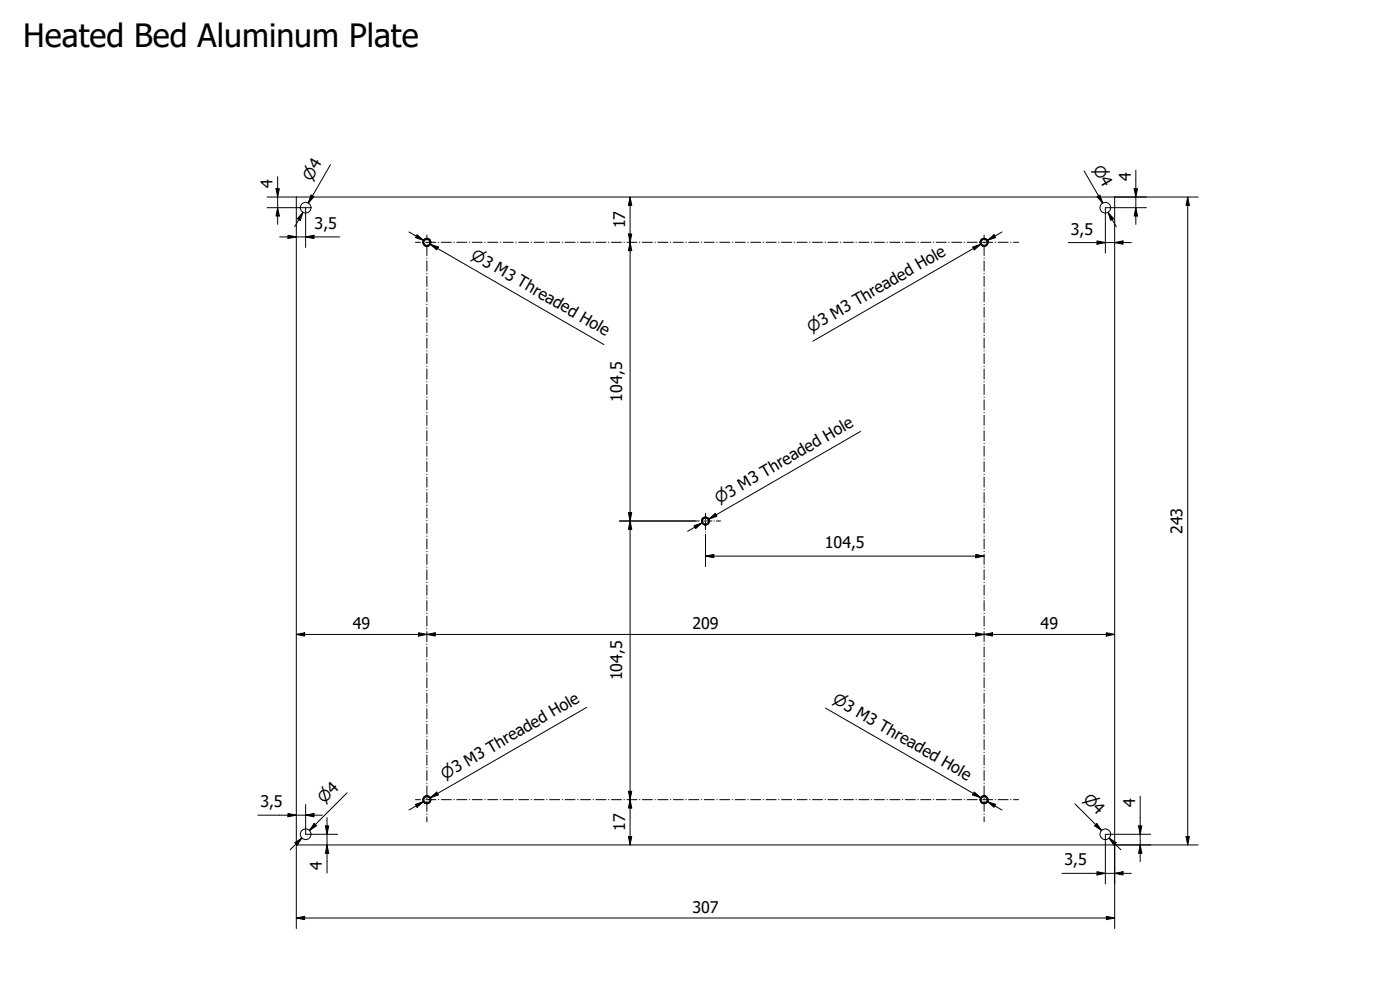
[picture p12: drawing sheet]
<svg xmlns="http://www.w3.org/2000/svg" width="420mm" height="297mm" viewBox="0 0 420 297" stroke-linecap="round" stroke-linejoin="round" font-family="sans-serif">
<!-- layer: Visible (ISO) -->
<g fill="none" stroke="#000" stroke-width=".3">
<path d="M89 59.1h245.5v194.4h-245.5zM128.1 71.8a.9 .9 0 0 0-.8 1.4 .9 .9 0 0 0 1.6 0 .9 .9 0 0 0-.7-1.4M128.1 71.8a1.05 1.05 0 0 0-.9 1.6 1.05 1.05 0 0 0 1.8 0 1.05 1.05 0 0 0-.8-1.6M128.2 71.8h-.1M295.3 71.8a.9 .9 0 0 0-.7 1.4 .9 .9 0 0 0 1.5 0 .9 .9 0 0 0-.7-1.4M295.3 71.8a1.05 1.05 0 0 0-.9 1.6 1.05 1.05 0 0 0 1.8 0 1.05 1.05 0 0 0-.8-1.6M295.4 71.8h-.1M211.7 155.4a1.05 1.05 0 0 0-.9 1.6 1.05 1.05 0 0 0 1.8 0 1.05 1.05 0 0 0-.8-1.6M211.8 155.4a.9 .9 0 0 1 .8 1.3 .9 .9 0 0 1-1.6 .1 .9 .9 0 0 1 .7-1.4M211.8 155.4h-.1M128.1 239a1.05 1.05 0 0 0-.9 1.6 1.05 1.05 0 0 0 1.8 0 1.05 1.05 0 0 0-.8-1.6M128.2 239a.9 .9 0 0 1 .8 1.4 .9 .9 0 0 1-1.6 0 .9 .9 0 0 1 .7-1.4"/>
<path d="M128.2 239h-.1M295.3 239a1.05 1.05 0 0 0-.9 1.6 1.05 1.05 0 0 0 1.8 0 1.05 1.05 0 0 0-.8-1.6M295.4 239a.9 .9 0 0 1 .8 1.4 .9 .9 0 0 1-1.6 0 .9 .9 0 0 1 .7-1.4M295.4 239h-.1"/>
<circle cx="91.7" cy="62.3" r="1.6"/>
<circle cx="128.1" cy="72.7" r="1.2"/>
<circle cx="295.3" cy="72.7" r="1.2"/>
<circle cx="331.7" cy="62.3" r="1.6"/>
<circle cx="211.7" cy="156.3" r="1.2"/>
<circle cx="128.1" cy="239.9" r="1.2"/>
<circle cx="295.3" cy="239.9" r="1.2"/>
<circle cx="91.7" cy="250.3" r="1.6"/>
<circle cx="331.7" cy="250.3" r="1.6"/>
</g>
<!-- layer: Sketch Geometry (ISO) -->
<g fill="none" stroke="#000" stroke-width=".3">
<path d="M124.7 72.7h1.5M126.9 72.7h.2M127.8 72.7h3M128.1 70.5v1.5M128.1 72.8v.1M128.1 73.7v3M128.1 77.4v.1M128.1 78.3v3M131.6 72.7h.1M132.4 72.7h3.1M136.2 72.7h.1M137.1 72.7h3"/>
<path d="M140.8 72.7h.2M141.7 72.7h3M145.5 72.7h.1M146.4 72.7h3M150.1 72.7h.2M151 72.7h3M154.8 72.7h.1M155.7 72.7h3M159.4 72.7h.1M160.3 72.7h3M164.1 72.7h.1M164.9 72.7h3"/>
<path d="M168.7 72.7h.1M169.6 72.7h3M173.3 72.7h.2M174.2 72.7h3M178 72.7h.1M178.9 72.7h3M182.6 72.7h.1M183.5 72.7h3M187.3 72.7h.1M188.1 72.7h3.1M191.9 72.7h.1M192.8 72.7h3"/>
<path d="M196.5 72.7h.2M197.4 72.7h3M201.2 72.7h.1M202.1 72.7h3M205.8 72.7h.2M206.7 72.7h3M210.5 72.7h.1M211.3 72.7h3.1M215.1 72.7h.1M216 72.7h3M219.8 72.7h.1M220.6 72.7h3"/>
<path d="M224.4 72.7h.1M225.3 72.7h3M229 72.7h.2M229.9 72.7h3M233.7 72.7h.1M234.6 72.7h3M238.3 72.7h.1M239.2 72.7h3M243 72.7h.1M243.8 72.7h3.1M247.6 72.7h.1M248.5 72.7h3"/>
<path d="M252.2 72.7h.2M253.1 72.7h3M256.9 72.7h.1M257.8 72.7h3M261.5 72.7h.2M262.4 72.7h3M266.2 72.7h.1M267 72.7h3.1M270.8 72.7h.1M271.7 72.7h3M275.5 72.7h.1M276.3 72.7h3"/>
<path d="M280.1 72.7h.1M281 72.7h3M284.7 72.7h.2M285.6 72.7h3M289.4 72.7h.1M290.3 72.7h3M294 72.7h.1M294.9 72.7h3M295.3 70.5v1.5M295.3 72.8v.1M295.3 73.7v3M295.3 77.4v.1"/>
<path d="M295.3 78.3v3M298.7 72.7h.1M299.5 72.7h3.1M303.3 72.7h.1M304.2 72.7h1.5M128.1 82v.2M128.1 82.9v3M128.1 86.7v.1M128.1 87.6v3M128.1 91.3v.1M128.1 92.2v3M128.1 96v.1"/>
<path d="M128.1 96.8v3M295.3 82v.2M295.3 82.9v3M295.3 86.7v.1M295.3 87.6v3M295.3 91.3v.1M295.3 92.2v3M295.3 96v.1M295.3 96.8v3M128.1 100.6v.1M128.1 101.5v3M128.1 105.2v.1"/>
<path d="M128.1 106.1v3M128.1 109.8v.2M128.1 110.7v3M128.1 114.5v.1M128.1 115.4v3M128.1 119.1v.1M128.1 120v3M295.3 100.6v.1M295.3 101.5v3M295.3 105.2v.1M295.3 106.1v3M295.3 109.8v.2"/>
<path d="M295.3 110.7v3M295.3 114.5v.1M295.3 115.4v3M295.3 119.1v.1M295.3 120v3M128.1 123.7v.2M128.1 124.6v3M128.1 128.4v.1M128.1 129.3v3M128.1 133v.1M128.1 133.9v3M128.1 137.6v.2"/>
<path d="M128.1 138.5v3M295.3 123.7v.2M295.3 124.6v3M295.3 128.4v.1M295.3 129.3v3M295.3 133v.1M295.3 133.9v3M295.3 137.6v.2M295.3 138.5v3M128.1 142.3v.1M128.1 143.2v3M128.1 146.9v.1"/>
<path d="M128.1 147.8v3M128.1 151.5v.2M128.1 152.4v3M128.1 156.2v.1M128.1 157.1v3M208.6 156.3h1.3M210.5 156.3h.1M211.2 156.3h2.5M211.7 154v1.2M211.7 155.8v.1M211.7 156.6v2.4M211.7 159.6v.1"/>
<path d="M214.3 156.3h.1M215 156.3h1.2M295.3 142.3v.1M295.3 143.2v3M295.3 146.9v.1M295.3 147.8v3M295.3 151.5v.2M295.3 152.4v3M295.3 156.2v.1M295.3 157.1v3M128.1 160.8v.1M128.1 161.7v3"/>
<path d="M128.1 165.4v.2M128.1 166.3v3M128.1 170.1v.1M128.1 171v3M128.1 174.7v.1M128.1 175.6v3M128.1 179.3v.2M211.7 160.3v1.2M295.3 160.8v.1M295.3 161.7v3M295.3 165.4v.2M295.3 166.3v3"/>
<path d="M295.3 170.1v.1M295.3 171v3M295.3 174.7v.1M295.3 175.6v3M295.3 179.3v.2M128.1 180.2v3M128.1 184v.1M128.1 184.9v3M128.1 188.6v.1M128.1 189.5v3M128.1 193.2v.2M128.1 194.1v3"/>
<path d="M128.1 197.9v.1M128.1 198.8v3M295.3 180.2v3M295.3 184v.1M295.3 184.9v3M295.3 188.6v.1M295.3 189.5v3M295.3 193.2v.2M295.3 194.1v3M295.3 197.9v.1M295.3 198.8v3M128.1 202.5v.1"/>
<path d="M128.1 203.4v3M128.1 207.1v.2M128.1 208v3M128.1 211.8v.1M128.1 212.6v3.1M128.1 216.4v.1M128.1 217.3v3M295.3 202.5v.1M295.3 203.4v3M295.3 207.1v.2M295.3 208v3M295.3 211.8v.1"/>
<path d="M295.3 212.6v3.1M295.3 216.4v.1M295.3 217.3v3M124.7 239.9h1.5M126.9 239.9h.2M127.8 239.9h3M128.1 221v.2M128.1 221.9v3M128.1 225.7v.1M128.1 226.5v3M128.1 230.3v.1M128.1 231.2v3"/>
<path d="M128.1 234.9v.2M128.1 235.8v3M128.1 239.6v.1M131.6 239.9h.1M132.4 239.9h3.1M136.2 239.9h.1M137.1 239.9h3M140.8 239.9h.2M141.7 239.9h3M145.5 239.9h.1M146.4 239.9h3M150.1 239.9h.2"/>
<path d="M151 239.9h3M154.8 239.9h.1M155.7 239.9h3M159.4 239.9h.1M160.3 239.9h3M164.1 239.9h.1M164.9 239.9h3M168.7 239.9h.1M169.6 239.9h3M173.3 239.9h.2M174.2 239.9h3M178 239.9h.1"/>
<path d="M178.9 239.9h3M182.6 239.9h.1M183.5 239.9h3M187.3 239.9h.1M188.1 239.9h3.1M191.9 239.9h.1M192.8 239.9h3M196.5 239.9h.2M197.4 239.9h3M201.2 239.9h.1M202.1 239.9h3M205.8 239.9h.2"/>
<path d="M206.7 239.9h3M210.5 239.9h.1M211.3 239.9h3.1M215.1 239.9h.1M216 239.9h3M219.8 239.9h.1M220.6 239.9h3M224.4 239.9h.1M225.3 239.9h3M229 239.9h.2M229.9 239.9h3M233.7 239.9h.1"/>
<path d="M234.6 239.9h3M238.3 239.9h.1M239.2 239.9h3M243 239.9h.1M243.8 239.9h3.1M247.6 239.9h.1M248.5 239.9h3M252.2 239.9h.2M253.1 239.9h3M256.9 239.9h.1M257.8 239.9h3M261.5 239.9h.2"/>
<path d="M262.4 239.9h3M266.2 239.9h.1M267 239.9h3.1M270.8 239.9h.1M271.7 239.9h3M275.5 239.9h.1M276.3 239.9h3M280.1 239.9h.1M281 239.9h3M284.7 239.9h.2M285.6 239.9h3M289.4 239.9h.1"/>
<path d="M290.3 239.9h3M294 239.9h.1M294.9 239.9h3M295.3 221v.2M295.3 221.9v3M295.3 225.7v.1M295.3 226.5v3M295.3 230.3v.1M295.3 231.2v3M295.3 234.9v.2M295.3 235.8v3M295.3 239.6v.1"/>
<path d="M298.7 239.9h.1M299.5 239.9h3.1M303.3 239.9h.1M304.2 239.9h1.5M128.1 240.4v3.1M128.1 244.2v.1M128.1 245.1v1.5M295.3 240.4v3.1M295.3 244.2v.1M295.3 245.1v1.5"/>
</g>
<!-- layer: Dimension (ISO) -->
<g fill="none" stroke="#000" stroke-width=".3">
<path d="M80.2 59.1h8.8M82.8 56.6h1l-.5 2.5zM83.3 53v14.3M93.3 58.5l.9 .5-1.7 1.9zM99.2 49.4l-6.7 11.5 1.3-2.1M189.1 59.1l.5 2.5h-1zM189.1 59.1v194.4M325.4 51.3l5.5 9.6-1.2-2.1M329.2 59l.9-.5 .8 2.4zM334.4 59.1h25.2M340.4 56.6h1l-.5 2.5zM340.9 51.1v16.2"/>
<path d="M356.4 59.1l.5 2.5h-1zM356.4 59.1v194.4M80.2 62.3h13.1M83.3 62.3l.5 2.5h-1zM83.9 71.1h18M86.4 70.6l2.5 .5-2.5 .5zM90.9 63.7l-.8 2.4-.9-.5zM90.9 63.7l-2.5 4.3M91.7 71.1l2.5-.5v1zM91.7 62.3v12M122.7 69.6l4.4 2.5M125.2 70.4l1.9 1.7-2.4-.8z"/>
<path d="M129.1 73.3l2.5 .8-.5 .9zM131.3 74.6l-2.2-1.3 52.2 30.1M188.6 70.2h1l-.5 2.5zM189.1 72.7l.5 2.5h-1zM291.9 74.1l2.4-.8-1.9 1.7zM292.1 74.6l2.2-1.3-50.3 29.1M296.4 72.1l1.9-1.7 .5 .9zM300.7 69.6l-4.3 2.5M320.6 72.8h18.9M329.2 72.3l2.5 .5-2.5 .5zM332.5 63.7l1.7 1.9-.9 .5zM332.5 63.7l2.5 4.3"/>
<path d="M334.5 72.8l2.5-.5v1zM340.9 62.3l.5 2.5h-1zM344 62.3h-12.3v13.7M258.3 129.4l-45.5 26.3 2.1-1.2M185.9 156.3h22.7M188.6 153.8h1l-.5 2.5zM189.1 156.3l.5 2.5h-1zM208.3 157.7l2.4-.8-1.9 1.7zM210.7 156.9l-4.3 2.5M212.8 155.7l1.9-1.7 .5 .9zM211.7 166.9l2.5-.5v1zM211.7 166.9h83.6"/>
<path d="M211.7 161.5v8.5M292.8 166.4l2.5 .5-2.5 .5zM88.9 190.3l2.5-.4v1zM88.9 190.3h245.6M125.6 189.9l2.5 .4-2.5 .6zM128.1 190.3l2.5-.4v1zM292.8 189.9l2.5 .4-2.5 .6zM295.3 190.3l2.5-.4v1zM332 189.9l2.5 .4-2.5 .6zM176.1 212.2l-47 27.1 2.2-1.2M247.7 212.4l46.6 26.9-2.2-1.2M104.2 237.9l-11.3 11.3 1.7-1.8"/>
<path d="M129.1 239.3l2-1.6 .5 .8zM188.6 237.4h1l-.5 2.5zM189.1 239.9l.5 2.5h-1zM292.4 237.7l1.9 1.6-2.4-.8zM342.2 238.9v19.6M77.4 244.6h19.3M86.4 244.1l2.5 .5-2.5 .5zM88.5 252.9l2.1-1.5-1.4 2.2zM88.9 253.4v25.2M90.6 251.4l-3.5 3.6M91.7 244.6l2.5-.5v1zM91.7 241.4v8.9h9.6"/>
<path d="M94.3 247.1l.7 .7-2.1 1.4zM97.6 247.8h1l-.5 2.5zM98.1 253.5l.5 2.5h-1zM98.1 245.3v16.6M124.7 241.3l2.4-.8-1.9 1.7zM127.1 240.5l-4.4 2.5M188.6 251h1l-.5 2.5zM296.4 240.5l2.4 .8-.5 .9zM296.4 240.5l4.3 2.5M322.6 241.2l8 8-1.8-1.8M328.5 247.8l.7-.7 1.4 2.1zM332.9 251.4l2.1 1.5-.7 .7z"/>
<path d="M332.9 251.4l3.5 3.6M334.4 253.5h25.2M334.5 253.4v25.2M341.7 247.8h1l-.5 2.5zM342.2 253.5l.5 2.5h-1zM345.4 250.3h-13.7v14.9M355.9 251h1l-.5 2.5zM88.9 275.4l2.5-.5v1zM88.9 275.4h245.6M318.7 262h20.8M329.2 261.5l2.5 .5-2.5 .5zM332 274.9l2.5 .5-2.5 .5z"/>
<path d="M334.5 262l2.5-.5v1z"/>
</g>
<g fill="#000">
<path d="M82.8 56.6h1l-.5 2.5z" fill-rule="evenodd"/>
<path d="M93.3 58.5l.9 .5-1.7 1.9z" fill-rule="evenodd"/>
<path d="M329.2 59l.9-.5 .8 2.4z" fill-rule="evenodd"/>
<path d="M340.4 56.6h1l-.5 2.5z" fill-rule="evenodd"/>
<path d="M83.3 62.3l.5 2.5h-1z" fill-rule="evenodd"/>
<path d="M86.4 70.6l2.5 .5-2.5 .5z" fill-rule="evenodd"/>
<path d="M90.9 63.7l-.8 2.4-.9-.5z" fill-rule="evenodd"/>
<path d="M91.7 71.1l2.5-.5v1z" fill-rule="evenodd"/>
<path d="M125.2 70.4l1.9 1.7-2.4-.8z" fill-rule="evenodd"/>
<path d="M129.1 73.3l2.5 .8-.5 .9z" fill-rule="evenodd"/>
<path d="M188.6 70.2h1l-.5 2.5z" fill-rule="evenodd"/>
<path d="M189.1 59.1l.5 2.5h-1z" fill-rule="evenodd"/>
<path d="M189.1 72.7l.5 2.5h-1z" fill-rule="evenodd"/>
<path d="M291.9 74.1l2.4-.8-1.9 1.7z" fill-rule="evenodd"/>
<path d="M296.4 72.1l1.9-1.7 .5 .9z" fill-rule="evenodd"/>
<path d="M329.2 72.3l2.5 .5-2.5 .5z" fill-rule="evenodd"/>
<path d="M332.5 63.7l1.7 1.9-.9 .5z" fill-rule="evenodd"/>
<path d="M334.5 72.8l2.5-.5v1z" fill-rule="evenodd"/>
<path d="M340.9 62.3l.5 2.5h-1z" fill-rule="evenodd"/>
<path d="M356.4 59.1l.5 2.5h-1z" fill-rule="evenodd"/>
<path d="M188.6 153.8h1l-.5 2.5z" fill-rule="evenodd"/>
<path d="M189.1 156.3l.5 2.5h-1z" fill-rule="evenodd"/>
<path d="M208.3 157.7l2.4-.8-1.9 1.7z" fill-rule="evenodd"/>
<path d="M212.8 155.7l1.9-1.7 .5 .9z" fill-rule="evenodd"/>
<path d="M211.7 166.9l2.5-.5v1z" fill-rule="evenodd"/>
<path d="M292.8 166.4l2.5 .5-2.5 .5z" fill-rule="evenodd"/>
<path d="M88.9 190.3l2.5-.4v1z" fill-rule="evenodd"/>
<path d="M125.6 189.9l2.5 .4-2.5 .6z" fill-rule="evenodd"/>
<path d="M128.1 190.3l2.5-.4v1z" fill-rule="evenodd"/>
<path d="M292.8 189.9l2.5 .4-2.5 .6z" fill-rule="evenodd"/>
<path d="M295.3 190.3l2.5-.4v1z" fill-rule="evenodd"/>
<path d="M332 189.9l2.5 .4-2.5 .6z" fill-rule="evenodd"/>
<path d="M129.1 239.3l2-1.6 .5 .8z" fill-rule="evenodd"/>
<path d="M188.6 237.4h1l-.5 2.5z" fill-rule="evenodd"/>
<path d="M292.4 237.7l1.9 1.6-2.4-.8z" fill-rule="evenodd"/>
<path d="M86.4 244.1l2.5 .5-2.5 .5z" fill-rule="evenodd"/>
<path d="M88.5 252.9l2.1-1.5-1.4 2.2z" fill-rule="evenodd"/>
<path d="M91.7 244.6l2.5-.5v1z" fill-rule="evenodd"/>
<path d="M94.3 247.1l.7 .7-2.1 1.4z" fill-rule="evenodd"/>
<path d="M97.6 247.8h1l-.5 2.5z" fill-rule="evenodd"/>
<path d="M98.1 253.5l.5 2.5h-1z" fill-rule="evenodd"/>
<path d="M124.7 241.3l2.4-.8-1.9 1.7z" fill-rule="evenodd"/>
<path d="M188.6 251h1l-.5 2.5z" fill-rule="evenodd"/>
<path d="M189.1 239.9l.5 2.5h-1z" fill-rule="evenodd"/>
<path d="M296.4 240.5l2.4 .8-.5 .9z" fill-rule="evenodd"/>
<path d="M328.5 247.8l.7-.7 1.4 2.1z" fill-rule="evenodd"/>
<path d="M332.9 251.4l2.1 1.5-.7 .7z" fill-rule="evenodd"/>
<path d="M341.7 247.8h1l-.5 2.5z" fill-rule="evenodd"/>
<path d="M342.2 253.5l.5 2.5h-1z" fill-rule="evenodd"/>
<path d="M355.9 251h1l-.5 2.5z" fill-rule="evenodd"/>
<path d="M88.9 275.4l2.5-.5v1z" fill-rule="evenodd"/>
<path d="M329.2 261.5l2.5 .5-2.5 .5z" fill-rule="evenodd"/>
<path d="M332 274.9l2.5 .5-2.5 .5z" fill-rule="evenodd"/>
<path d="M334.5 262l2.5-.5v1z" fill-rule="evenodd"/>
</g>
<text font-size="9.6" x="7" y="14.1">Heated Bed Aluminum Plate</text>
<g font-size="4.8">
<text x="81.8" y="56.4" transform="rotate(-90 81.8 56.4)">4</text>
<text x="339.3" y="54.4" transform="rotate(-90 339.3 54.4)">4</text>
<text x="94.4" y="68.7">3,5</text>
<text x="187.6" y="68.5" transform="rotate(-90 187.6 68.5)">17</text>
<text x="321.3" y="70.4">3,5</text>
<text x="186.7" y="120.5" transform="rotate(-90 186.7 120.5)">104,5</text>
<text x="354.8" y="160.3" transform="rotate(-90 354.8 160.3)">243</text>
<text x="247.6" y="164.5">104,5</text>
<text x="105.9" y="188.8">49</text>
<text x="207.8" y="188.8">209</text>
<text x="312.3" y="188.8">49</text>
<text x="186.7" y="204.1" transform="rotate(-90 186.7 204.1)">104,5</text>
<text x="78.1" y="242.2">3,5</text>
<text x="340.7" y="242.2" transform="rotate(-90 340.7 242.2)">4</text>
<text x="187.6" y="249.4" transform="rotate(-90 187.6 249.4)">17</text>
<text x="96.6" y="261.2" transform="rotate(-90 96.6 261.2)">4</text>
<text x="319.4" y="259.6">3,5</text>
<text x="207.8" y="273.8">307</text>
</g>
<g font-size="4.6">
<text x="327.8" y="50.7" transform="rotate(60 327.8 50.7)">⌀4</text>
<text x="93.4" y="54.5" transform="rotate(-60 93.4 54.5)">⌀4</text>
<text x="141.1" y="77.4" transform="rotate(30 141.1 77.4)">⌀3 M3 Threaded Hole</text>
<text x="243.4" y="99.9" transform="rotate(-30 243.4 99.9)">⌀3 M3 Threaded Hole</text>
<text x="215.7" y="151.2" transform="rotate(-30 215.7 151.2)">⌀3 M3 Threaded Hole</text>
<text x="249.6" y="210.7" transform="rotate(30 249.6 210.7)">⌀3 M3 Threaded Hole</text>
<text x="133.5" y="234" transform="rotate(-30 133.5 234)">⌀3 M3 Threaded Hole</text>
<text x="97.3" y="241.4" transform="rotate(-45 97.3 241.4)">⌀4</text>
<text x="324.8" y="240" transform="rotate(45 324.8 240)">⌀4</text>
</g>
</svg>
